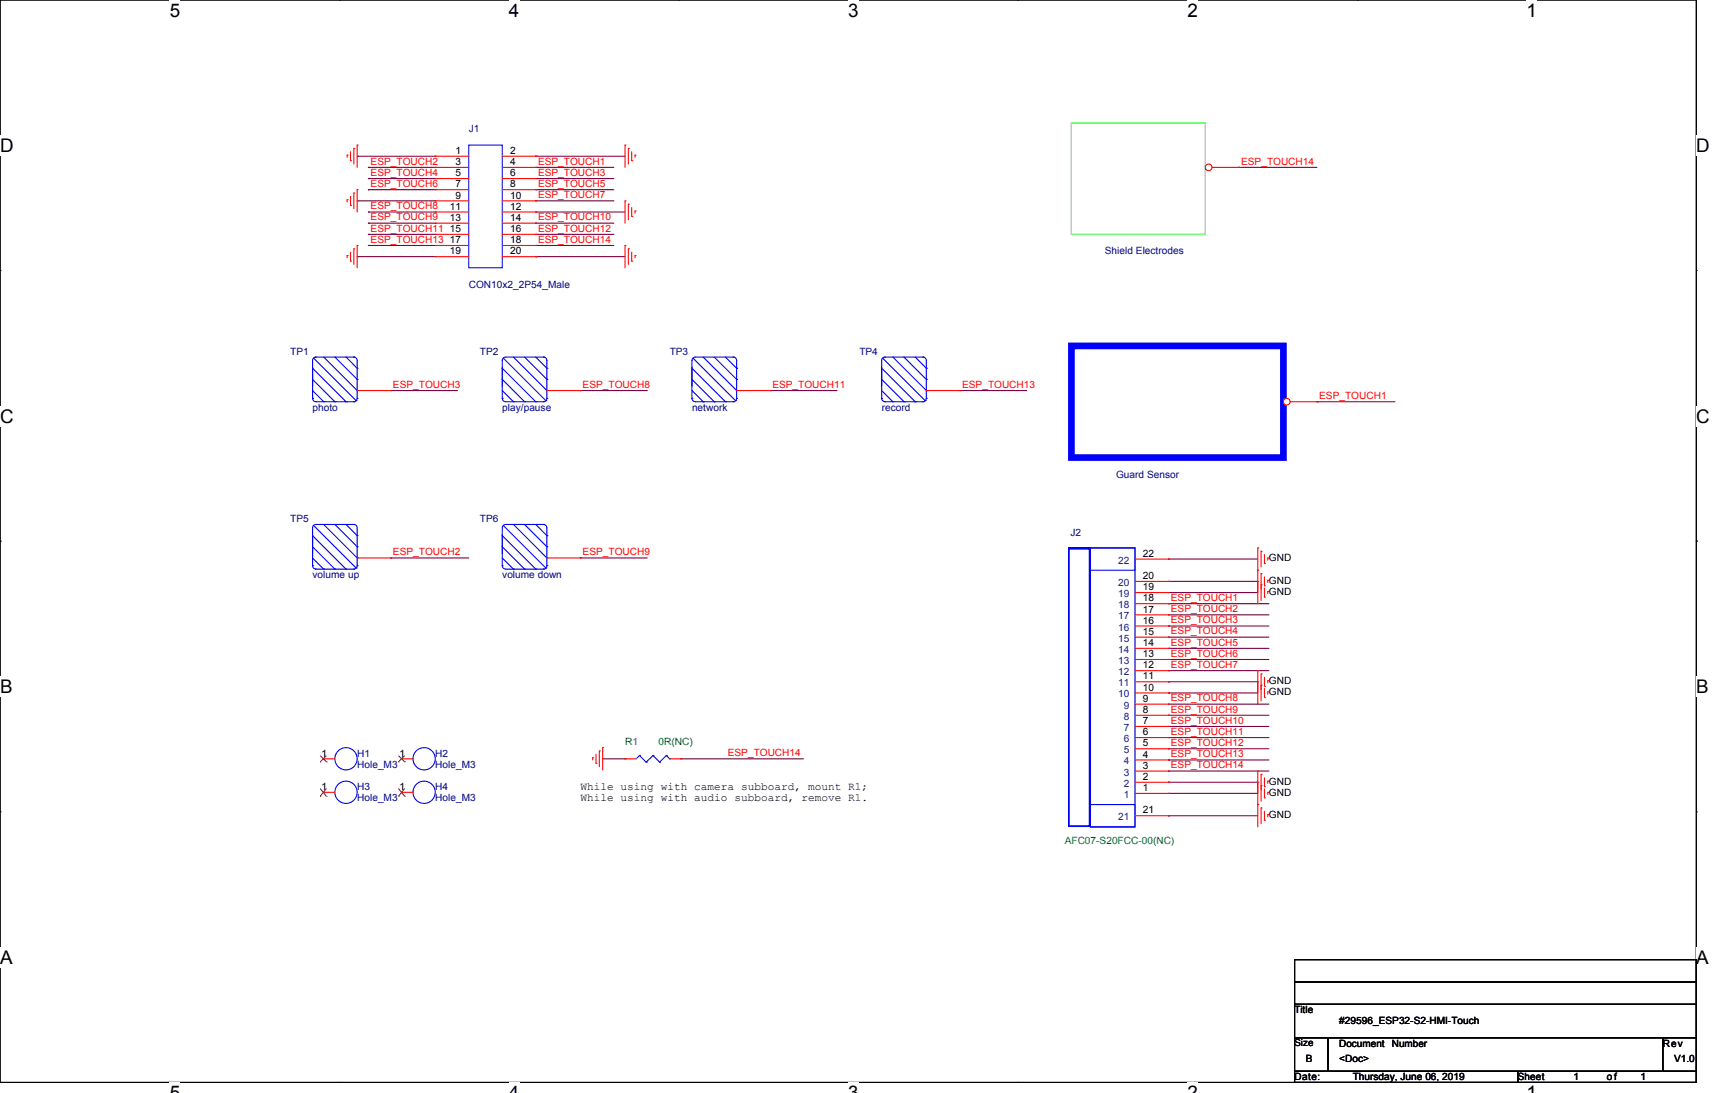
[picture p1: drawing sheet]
<svg xmlns="http://www.w3.org/2000/svg" width="386mm" height="246mm" viewBox="0 0 386 246" stroke-linecap="round" stroke-linejoin="round" font-family="sans-serif">
<path d="M0 0h382.2v243.9h-382.2z" fill="none" stroke="#000" stroke-width=".24"/>
<g fill="#fff">
<path d="M38.2 0h2.4v4.7h-2.4z"/>
<path d="M38.2 243.9h2.4v2.4h-2.4z"/>
</g>
<path d="M76.5 0h.1M76.5 243.9h.1" fill="none" stroke="#000" stroke-width=".24"/>
<g fill="#fff">
<path d="M114.7 0h2.3v4.7h-2.3z"/>
<path d="M114.7 243.9h2.3v2.4h-2.3z"/>
</g>
<path d="M152.9 0h.1M152.9 243.9h.1" fill="none" stroke="#000" stroke-width=".24"/>
<g fill="#fff">
<path d="M191.1 0h2.4v4.7h-2.4z"/>
<path d="M191.1 243.9h2.4v2.4h-2.4z"/>
</g>
<path d="M229.4 0h.1M229.4 243.9h.1" fill="none" stroke="#000" stroke-width=".24"/>
<g fill="#fff">
<path d="M267.6 0h2.3v4.7h-2.3z"/>
<path d="M267.6 243.9h2.3v2.4h-2.3z"/>
</g>
<path d="M305.8 0h.1M305.8 243.9h.1" fill="none" stroke="#000" stroke-width=".24"/>
<g fill="#fff">
<path d="M344 0h2.4v4.7h-2.4z"/>
<path d="M344 243.9h2.4v2.4h-2.4z"/>
<path d="M0 30.5h3.1v4.7h-3.1z"/>
<path d="M382.2 30.5h3.1v4.7h-3.1z"/>
<path d="M0 91.5h3.1v4.7h-3.1z"/>
<path d="M382.2 91.5h3.1v4.7h-3.1z"/>
</g>
<path d="M0 61h.1M382.2 61h.1" fill="none" stroke="#000" stroke-width=".24"/>
<g fill="#fff">
<path d="M0 152.4h2.8v4.8h-2.8z"/>
<path d="M382.2 152.4h2.9v4.8h-2.9z"/>
</g>
<path d="M0 122h.1M382.2 122h.1" fill="none" stroke="#000" stroke-width=".24"/>
<g fill="#fff">
<path d="M0 213.4h2.8v4.7h-2.8z"/>
<path d="M382.2 213.4h2.9v4.7h-2.9z"/>
</g>
<path d="M0 182.9h.1M382.2 182.9h.1M291.7 216.3h90.5v5h-90.5zM291.7 221.3h90.5v5h-90.5zM291.7 226.3h90.5v7.6h-90.5zM291.7 233.9h7.6v7.5h-7.6zM299.3 233.9h75.4v7.5h-75.4zM374.7 233.9h7.5v7.5h-7.5zM291.7 241.4h50.3v2.5h-50.3zM342 241.4h40.2v2.5h-40.2z" fill="none" stroke="#000" stroke-width=".24"/>
<path d="M241.4 78h47.8v25.1h-47.8z" fill="none" stroke="#00f" stroke-width="1.5"/>
<path d="M241.4 27.7h30.2v25.1h-30.2z" fill="none" stroke="#0f0" stroke-width=".24"/>
<g fill="none" stroke="#800040" stroke-width=".24">
<path d="M80.5 35.2h.1M80.5 35.2h17.6M83 37.7h.1M83 37.7h15.1M120.7 35.2h.1M120.7 37.7h.1M120.7 35.2h20.1M120.7 37.7h17.6M279.1 37.7h.1M279.1 37.7h17.6M80.5 45.3h.1M80.5 57.8h.1"/>
<path d="M80.5 45.3h17.6M80.5 57.8h17.6M83 40.2h.1M83 42.7h.1M83 47.8h.1M83 50.3h.1M83 52.8h.1M83 55.3h.1M83 40.2h15.1M83 42.7h15.1M83 47.8h15.1M83 50.3h15.1"/>
<path d="M83 52.8h15.1M83 55.3h15.1M120.7 57.8h.1M120.7 52.8h.1M120.7 50.3h.1M120.7 47.8h.1M120.7 45.3h.1M120.7 42.7h.1M120.7 40.2h.1M120.7 55.3h.1M120.7 40.2h17.6M120.7 42.7h17.6"/>
<path d="M120.7 45.3h17.6M120.7 47.8h20.1M120.7 50.3h17.6M120.7 52.8h17.6M120.7 55.3h17.6M120.7 57.8h20.1M88 88h.1M88 88h15.1M130.8 88h.1M130.8 88h15.1M173.5 88h.1M173.5 88h15.1"/>
<path d="M216.3 88h.1M216.3 88h15.1M296.7 90.5h.1M296.7 90.5h17.6M88 125.7h.1M88 125.7h17.6M130.8 125.7h.1M130.8 125.7h15.1M263.3 126h.1M263.3 131h.1M263.3 133.5h.1M263.3 136h.1"/>
<path d="M263.3 138.6h.1M263.3 126h20.1M263.3 131h20.1M263.3 133.5h20.1M263.3 136h22.6M263.3 138.6h22.6M263.3 141.1h.1M263.3 143.6h.1M263.3 146.1h.1M263.3 148.6h.1M263.3 151.1h.1M263.3 153.6h.1"/>
<path d="M263.3 156.2h.1M263.3 158.7h.1M263.3 141.1h22.6M263.3 143.6h22.6M263.3 146.1h22.6M263.3 148.6h22.6M263.3 151.1h22.6M263.3 153.6h20.1M263.3 156.2h20.1M263.3 158.7h22.6M135.8 171h5M140.8 171h.1"/>
<path d="M153.4 171h.1M153.4 171h27.7M263.3 161.2h.1M263.3 163.7h.1M263.3 166.2h.1M263.3 168.7h.1M263.3 171.2h.1M263.3 173.8h.1M263.3 176.3h.1M263.3 178.8h.1M263.3 161.2h22.6M263.3 163.7h22.6"/>
<path d="M263.3 166.2h22.6M263.3 168.7h22.6M263.3 171.2h22.6M263.3 173.8h22.6M263.3 176.3h20.1M263.3 178.8h20.1M263.3 183.8h.1M263.3 183.8h20.1"/>
</g>
<g fill="none" stroke="#f00" stroke-width=".24">
<path d="M78.2 35h.1M78.2 35v.5M79 36.2h.1M79 34.2v2M79.7 33.4h.1M79.7 33.4v3.6M80.5 32.7h.1M80.5 32.7v5M140.8 32.7h.1M140.8 32.7v5M141.6 33.4h.1M141.6 33.4v3.6"/>
<path d="M142.3 36.2h.1M142.3 34.2v2M143.1 35h.1M143.1 35v.5M78.2 45h.1M78.2 57.6h.1M78.2 45v.5M78.2 57.6v.5M79 46.3h.1M79 58.8h.1M79 44.3v2M79 56.8v2"/>
<path d="M79.7 43.5h.1M79.7 56.1h.1M79.7 43.5v3.5M79.7 56.1v3.5M80.5 42.7h.1M80.5 55.3h.1M80.5 42.7v5.1M80.5 55.3v5M140.8 45.3h.1M140.8 55.3h.1M140.8 45.3v5M140.8 55.3v5"/>
<path d="M141.6 46h.1M141.6 56.1h.1M141.6 46v3.5M141.6 56.1v3.5M142.3 48.8h.1M142.3 58.8h.1M142.3 46.8v2M142.3 56.8v2M143.1 47.5h.1M143.1 57.6h.1M143.1 47.5v.5M143.1 57.6v.5"/>
<path d="M283.4 123.5h.1M283.4 128.5h.1M283.4 131h.1M283.4 123.5v12.5M284.2 124.2h.1M284.2 129.3h.1M284.2 131.8h.1M284.2 124.2v3.5M284.2 129.3v6M284.9 127h.1M284.9 132h.1M284.9 134.5h.1"/>
<path d="M284.9 125v2M284.9 130v2M284.9 132.5v2M285.7 125.7h.1M285.7 130.8h.1M285.7 133.3h.1M285.7 125.7v.5M285.7 130.8v.5M285.7 133.3v.5M283.4 151.1h.1M283.4 153.6h.1M283.4 151.1v7.6"/>
<path d="M284.2 151.9h.1M284.2 154.4h.1M284.2 151.9v6M284.9 154.6h.1M284.9 157.2h.1M284.9 152.6v2M284.9 155.2v2M285.7 153.4h.1M285.7 155.9h.1M285.7 153.4v.5M285.7 155.9v.5M133.6 170.7h.1"/>
<path d="M133.6 170.7v.5M134.3 172h.1M134.3 170v2M135.1 169.2h.1M135.1 169.2v3.6M135.8 168.5h.1M135.8 168.5v5M283.4 173.8h.1M283.4 176.3h.1M283.4 173.8v12.5M284.2 174.5h.1M284.2 177h.1"/>
<path d="M284.2 174.5v6.1M284.9 177.3h.1M284.9 179.8h.1M284.9 175.3v2M284.9 177.8v2M285.7 176h.1M285.7 178.5h.1M285.7 176v.5M285.7 178.5v.5M283.4 181.3h.1M284.2 182.1h.1M284.2 182.1v3.5"/>
<path d="M284.9 184.8h.1M284.9 182.8v2M285.7 183.6h.1M285.7 183.6v.5"/>
</g>
<circle cx="290" cy="90.5" r=".75" fill="#fff" stroke="#f00" stroke-width=".24"/>
<g fill="none" stroke="#f00" stroke-width=".24">
<path d="M98.1 35.2h.1M98.1 37.7h.1M98.1 35.2h7.5M98.1 37.7h7.5M113.2 35.2h7.5M113.2 37.7h7.5M120.7 35.2h.1M120.7 37.7h.1M98.1 40.2h.1M98.1 42.7h.1M98.1 45.3h.1M98.1 47.8h.1"/>
<path d="M98.1 50.3h.1M98.1 52.8h.1M98.1 55.3h.1M98.1 57.8h.1M98.1 40.2h7.5M98.1 42.7h7.5M98.1 45.3h7.5M98.1 47.8h7.5M98.1 50.3h7.5M98.1 52.8h7.5M98.1 55.3h7.5M98.1 57.8h7.5"/>
<path d="M113.2 40.2h7.5M113.2 42.7h7.5M113.2 45.3h7.5M113.2 47.8h7.5M113.2 50.3h7.5M113.2 52.8h7.5M113.2 55.3h7.5M113.2 57.8h7.5M120.7 40.2h.1M120.7 42.7h.1M120.7 45.3h.1M120.7 47.8h.1"/>
<path d="M120.7 50.3h.1M120.7 52.8h.1M120.7 55.3h.1M120.7 57.8h.1M80.5 88h7.5M88 88h.1M290.7 90.5h6M296.7 90.5h.1M123.2 125.7h7.6M130.8 125.7h.1M255.8 138.6h7.5M255.8 136h7.5"/>
<path d="M255.8 131h7.5M255.8 133.5h7.5M255.8 126h7.5M263.3 138.6h.1M263.3 136h.1M263.3 131h.1M263.3 133.5h.1M263.3 126h.1M255.8 158.7h7.5M255.8 156.2h7.5M255.8 153.6h7.5M255.8 151.1h7.5"/>
<path d="M255.8 148.6h7.5M255.8 146.1h7.5M255.8 143.6h7.5M255.8 141.1h7.5M263.3 158.7h.1M263.3 156.2h.1M263.3 153.6h.1M263.3 151.1h.1M263.3 148.6h.1M263.3 146.1h.1M263.3 143.6h.1M263.3 141.1h.1"/>
<path d="M255.8 178.8h7.5M255.8 176.3h7.5M255.8 173.8h7.5M255.8 171.2h7.5M255.8 168.7h7.5M255.8 166.2h7.5M255.8 163.7h7.5M255.8 161.2h7.5M263.3 178.8h.1M263.3 176.3h.1M263.3 173.8h.1M263.3 171.2h.1"/>
<path d="M263.3 168.7h.1M263.3 166.2h.1M263.3 163.7h.1M263.3 161.2h.1M255.8 183.8h7.5M263.3 183.8h.1"/>
</g>
<g fill="none" stroke="#00f" stroke-width=".24">
<path d="M105.6 32.7h7.6v27.6h-7.6zM70.4 89.8a.75 .75 0 0 0 .8 .7h8.5M70.4 89.8h.1M70.4 88l2.5 2.5M70.4 85.5l5.1 5M70.4 83l7.6 7.5M70.7 80.7l9.5 9.6M72.9 90.5h.1M72.9 80.5l7.6 7.5M75.5 90.5h.1M75.5 80.5l5 5M78 90.5h.1"/>
<path d="M78 80.5l2.5 2.5M79.7 80.5a.75 .75 0 0 1 .8 .7v8.6M79.7 80.5h-8.5a.75 .75 0 0 0-.8 .7v8.6M79.7 80.5h.1M79.7 90.5h.1M80.2 90.3h.1M80.5 89.8a.75 .75 0 0 1-.8 .7M80.5 89.8h.1M80.5 88h.1M80.5 85.5h.1M80.5 83h.1M113.4 118.4l9.6 9.6"/>
<path d="M115.7 118.2l7.5 7.5M118.2 118.2l5 5M120.7 118.2l2.5 2.5M122.5 118.2a.75 .75 0 0 1 .7 .7M122.5 118.2h-8.6a.75 .75 0 0 0-.7 .7v8.6M122.5 118.2h.1M123.2 118.9v8.6M113.2 127.5a.75 .75 0 0 0 .7 .7M113.2 127.5h.1M113.2 125.7l2.5 2.5M113.2 123.2l5 5M113.2 120.7l7.5 7.5"/>
<path d="M113.9 128.2h8.6M115.7 128.2h.1M118.2 128.2h.1M120.7 128.2h.1M122.5 128.2h.1M123 128h.1M123.2 127.5a.75 .75 0 0 1-.7 .7M123.2 127.5h.1M123.2 125.7h.1M123.2 123.2h.1M123.2 120.7h.1M245.7 123.5h10.1v62.8h-10.1z"/>
<path d="M245.7 123.5h10.1v5h-10.1zM245.7 181.3h10.1v5h-10.1z"/>
</g>
<path d="M240.7 123.5h5v62.8h-5z" fill="none" stroke="#00f" stroke-width=".75"/>
<circle cx="272.4" cy="37.7" r=".75" fill="#fff" stroke="#f00" stroke-width=".24"/>
<g fill="none" stroke="#f00" stroke-width=".24">
<path d="M273.1 37.7h6M279.1 37.7h.1M123.2 88h7.6M130.8 88h.1M166 88h7.5M173.5 88h.1M208.7 88h7.6M216.3 88h.1M80.5 125.7h7.5M88 125.7h.1M72.9 171h.1M72.9 178.5h.1"/>
<path d="M72.9 171h2.6M72.9 178.5h2.6M90.6 171h.1M90.6 178.5h.1M90.6 171h2.5M90.6 178.5h2.5M140.8 171h.1M140.8 171h2.6M150.9 171h2.5M153.4 171h.1"/>
</g>
<g fill="none" stroke="#00f" stroke-width=".24">
<path d="M113.2 89.8a.75 .75 0 0 0 .7 .7h8.6M113.2 89.8h.1M113.2 88l2.5 2.5M113.2 85.5l5 5M113.2 83l7.5 7.5M113.4 80.7l9.6 9.6M115.7 90.5h.1M115.7 80.5l7.5 7.5M118.2 90.5h.1M118.2 80.5l5 5M120.7 90.5h.1M120.7 80.5l2.5 2.5"/>
<path d="M122.5 80.5a.75 .75 0 0 1 .7 .7M122.5 80.5h-8.6a.75 .75 0 0 0-.7 .7v8.6M122.5 80.5h.1M122.5 90.5h.1M123 90.3h.1M123.2 89.8a.75 .75 0 0 1-.7 .7M123.2 89.8h.1M123.2 88h.1M123.2 85.5h.1M123.2 83h.1M123.2 81.2v8.6M155.9 89.8a.75 .75 0 0 0 .8 .7h8.5"/>
<path d="M155.9 89.8h.1M155.9 88l2.5 2.5M155.9 85.5l5.1 5M155.9 83l7.6 7.5M156.2 80.7l9.5 9.6M158.4 90.5h.1M158.4 80.5l7.6 7.5M161 90.5h.1M161 80.5l5 5M163.5 90.5h.1M163.5 80.5l2.5 2.5M165.2 80.5a.75 .75 0 0 1 .8 .7"/>
<path d="M165.2 80.5h-8.5a.75 .75 0 0 0-.8 .7v8.6M165.2 80.5h.1M165.2 90.5h.1M165.7 90.3h.1M166 89.8a.75 .75 0 0 1-.8 .7M166 89.8h.1M166 88h.1M166 85.5h.1M166 83h.1M166 81.2v8.6M198.7 89.8a.75 .75 0 0 0 .7 .7h8.6M198.7 89.8h.1"/>
<path d="M198.7 88l2.5 2.5M198.7 85.5l5 5M198.7 83l7.5 7.5M198.9 80.7l9.6 9.6M201.2 90.5h.1M201.2 80.5l7.5 7.5M203.7 90.5h.1M203.7 80.5l5 5M206.2 90.5h.1M206.2 80.5l2.5 2.5M208 80.5a.75 .75 0 0 1 .7 .7v8.6M208 80.5h-8.6a.75 .75 0 0 0-.7 .7v8.6"/>
<path d="M208 80.5h.1M208 90.5h.1M208.5 90.3h.1M208.7 89.8a.75 .75 0 0 1-.7 .7M208.7 89.8h.1M208.7 88h.1M208.7 85.5h.1M208.7 83h.1M70.7 118.4l9.5 9.6M72.9 118.2l7.6 7.5M75.5 118.2l5 5M78 118.2l2.5 2.5"/>
<path d="M79.7 118.2a.75 .75 0 0 1 .8 .7v8.6M79.7 118.2h-8.5a.75 .75 0 0 0-.8 .7v8.6M79.7 118.2h.1M70.4 127.5a.75 .75 0 0 0 .8 .7M70.4 127.5h.1M70.4 125.7l2.5 2.5M70.4 123.2l5.1 5M70.4 120.7l7.6 7.5M71.2 128.2h8.5M72.9 128.2h.1M75.5 128.2h.1M78 128.2h.1"/>
<path d="M79.7 128.2h.1M80.2 128h.1M80.5 127.5a.75 .75 0 0 1-.8 .7M80.5 127.5h.1M80.5 125.7h.1M80.5 123.2h.1M80.5 120.7h.1M144.1 170.2h.1M144.1 170.2l-.7 .8M144.1 170.2l1.5 1.5M145.6 171.7h.1M147.1 170.2h.1"/>
<path d="M147.1 170.2l-1.5 1.5M147.1 170.2l1.5 1.5M148.6 171.7h.1M150.1 170.2h.1M150.1 170.2l-1.5 1.5M150.1 170.2l.8 .8M150.9 171h.1"/>
<circle cx="78" cy="171" r="2.51"/>
<circle cx="78" cy="178.5" r="2.51"/>
<circle cx="95.6" cy="171" r="2.51"/>
<circle cx="95.6" cy="178.5" r="2.51"/>
</g>
<g fill="none" stroke="#804000" stroke-width=".23">
<path d="M72.1 171.7h.1M72.1 179.4h.1M72.1 170.3l1.5 1.4M72.1 177.7l1.5 1.7M73.6 171.7h.1M73.6 179.4h.1M73.6 170.3l-1.5 1.4M73.6 177.7l-1.5 1.7M89.8 171.7h.1M89.8 179.4h.1M89.8 170.3l1.4 1.4M89.8 177.7l1.4 1.7"/>
<path d="M91.2 171.7h.1M91.2 179.4h.1M91.2 170.3l-1.4 1.4M91.2 177.7l-1.4 1.7"/>
</g>
<g font-size="4.2">
<text x="38.2" y="3.8">5</text>
<text x="114.7" y="3.8">4</text>
<text x="191.1" y="3.8">3</text>
<text x="267.6" y="3.8">2</text>
<text x="344" y="3.8">1</text>
<text x="0" y="34.3">D</text>
<text x="382.2" y="34.3">D</text>
<text x="0" y="95.3">C</text>
<text x="382.2" y="95.3">C</text>
<text x="0" y="156.3">B</text>
<text x="382.2" y="156.3">B</text>
<text x="0" y="217.2">A</text>
<text x="382.2" y="217.2">A</text>
</g>
<g font-size="2.5">
<text x="130.8" y="178">While using with camera subboard, mount R1;</text>
<text x="130.8" y="180.5">While using with audio subboard, remove R1.</text>
</g>
<g font-size="2.3" fill="#000080">
<text x="105.6" y="29.7">J1</text>
<text x="249" y="57.3">Shield Electrodes</text>
<text x="105.6" y="64.9">CON10x2_2P54_Male</text>
<text x="65.4" y="80">TP1</text>
<text x="108.2" y="80">TP2</text>
<text x="150.9" y="80">TP3</text>
<text x="193.7" y="80">TP4</text>
<text x="70.4" y="92.6">photo</text>
<text x="113.2" y="92.6">play/pause</text>
<text x="155.9" y="92.6">network</text>
<text x="198.7" y="92.6">record</text>
<text x="251.5" y="107.6">Guard Sensor</text>
<text x="65.4" y="117.7">TP5</text>
<text x="108.2" y="117.7">TP6</text>
<text x="241.2" y="120.7">J2</text>
<text x="70.4" y="130.3">volume up</text>
<text x="113.2" y="130.3">volume down</text>
<text x="80.5" y="170.5">H1</text>
<text x="80.5" y="173">Hole_M3</text>
<text x="98.1" y="170.5">H2</text>
<text x="98.1" y="173">Hole_M3</text>
<text x="80.5" y="178">H3</text>
<text x="98.1" y="178">H4</text>
<text x="80.5" y="180.6">Hole_M3</text>
<text x="98.1" y="180.6">Hole_M3</text>
</g>
<g font-size="2.3">
<text x="102.6" y="34.7">1</text>
<text x="114.9" y="34.7">2</text>
<text x="102.6" y="37.2">3</text>
<text x="102.6" y="39.7">5</text>
<text x="114.9" y="37.2">4</text>
<text x="114.9" y="39.7">6</text>
<text x="101.3" y="47.3">11</text>
<text x="102.6" y="42.2">7</text>
<text x="102.6" y="44.7">9</text>
<text x="114.9" y="42.2">8</text>
<text x="114.9" y="44.7">10</text>
<text x="114.9" y="47.3">12</text>
<text x="101.3" y="49.8">13</text>
<text x="101.3" y="52.3">15</text>
<text x="114.9" y="49.8">14</text>
<text x="114.9" y="52.3">16</text>
<text x="101.3" y="54.8">17</text>
<text x="101.3" y="57.3">19</text>
<text x="114.9" y="54.8">18</text>
<text x="114.9" y="57.3">20</text>
<text x="257.5" y="125.5">22</text>
<text x="257.5" y="130.5">20</text>
<text x="285.9" y="126.5">GND</text>
<text x="285.9" y="131.5">GND</text>
<text x="257.5" y="135.5">18</text>
<text x="257.5" y="133">19</text>
<text x="285.9" y="134">GND</text>
<text x="257.5" y="143.1">15</text>
<text x="257.5" y="140.5">16</text>
<text x="257.5" y="138">17</text>
<text x="257.5" y="148.1">13</text>
<text x="257.5" y="145.6">14</text>
<text x="257.5" y="155.6">10</text>
<text x="257.5" y="153.1">11</text>
<text x="257.5" y="150.6">12</text>
<text x="285.9" y="154.2">GND</text>
<text x="257.5" y="160.7">8</text>
<text x="257.5" y="158.2">9</text>
<text x="285.9" y="156.7">GND</text>
<text x="257.5" y="165.7">6</text>
<text x="257.5" y="163.2">7</text>
<text x="72.4" y="170.5">1</text>
<text x="90" y="170.5">1</text>
<text x="257.5" y="173.2">3</text>
<text x="257.5" y="170.7">4</text>
<text x="257.5" y="168.2">5</text>
<text x="72.4" y="178">1</text>
<text x="90" y="178">1</text>
<text x="257.5" y="178.3">1</text>
<text x="257.5" y="175.8">2</text>
<text x="285.9" y="176.8">GND</text>
<text x="285.9" y="179.3">GND</text>
<text x="257.5" y="183.3">21</text>
<text x="285.9" y="184.3">GND</text>
<text x="291.7" y="228.3">Title</text>
<text x="301.8" y="230.9">#29596_ESP32-S2-HMI-Touch</text>
<text x="294.2" y="239.4">B</text>
<text x="301.8" y="235.9">Document</text>
<text x="301.8" y="239.4">&lt;Doc&gt;</text>
<text x="313.6" y="235.9">Number</text>
<text x="374.7" y="235.9">Rev</text>
<text x="377.2" y="239.4">V1.0</text>
<text x="291.7" y="243.4">Date:</text>
<text x="304.8" y="243.4">Thursday, June 06, 2019</text>
<text x="342" y="243.4">Sheet</text>
<text x="354.6" y="243.4">1</text>
<text x="362.1" y="243.4">of</text>
<text x="369.7" y="243.4">1</text>
</g>
<g font-size="2.3" fill="#f00">
<text x="83.5" y="37.1">ESP_TOUCH2</text>
<text x="83.5" y="39.6">ESP_TOUCH4</text>
<text x="121.2" y="37.1">ESP_TOUCH1</text>
<text x="121.2" y="39.6">ESP_TOUCH3</text>
<text x="279.7" y="37.1">ESP_TOUCH14</text>
<text x="83.5" y="42.1">ESP_TOUCH6</text>
<text x="83.5" y="47.2">ESP_TOUCH8</text>
<text x="121.2" y="44.7">ESP_TOUCH7</text>
<text x="121.2" y="42.1">ESP_TOUCH5</text>
<text x="83.5" y="49.7">ESP_TOUCH9</text>
<text x="83.5" y="52.2">ESP_TOUCH11</text>
<text x="121.2" y="52.2">ESP_TOUCH12</text>
<text x="121.2" y="49.7">ESP_TOUCH10</text>
<text x="83.5" y="54.7">ESP_TOUCH13</text>
<text x="121.2" y="54.7">ESP_TOUCH14</text>
<text x="88.5" y="87.4">ESP_TOUCH3</text>
<text x="131.3" y="87.4">ESP_TOUCH8</text>
<text x="174" y="87.4">ESP_TOUCH11</text>
<text x="216.8" y="87.4">ESP_TOUCH13</text>
<text x="297.3" y="89.9">ESP_TOUCH1</text>
<text x="88.5" y="125.1">ESP_TOUCH2</text>
<text x="131.3" y="125.1">ESP_TOUCH9</text>
<text x="263.8" y="135.4">ESP_TOUCH1</text>
<text x="263.8" y="137.9">ESP_TOUCH2</text>
<text x="263.8" y="140.5">ESP_TOUCH3</text>
<text x="263.8" y="143">ESP_TOUCH4</text>
<text x="263.8" y="145.5">ESP_TOUCH5</text>
<text x="263.8" y="148">ESP_TOUCH6</text>
<text x="263.8" y="150.5">ESP_TOUCH7</text>
<text x="263.8" y="158.1">ESP_TOUCH8</text>
<text x="263.8" y="160.6">ESP_TOUCH9</text>
<text x="263.8" y="163.1">ESP_TOUCH10</text>
<text x="263.8" y="165.6">ESP_TOUCH11</text>
<text x="164" y="170.4">ESP_TOUCH14</text>
<text x="263.8" y="168.1">ESP_TOUCH12</text>
<text x="263.8" y="170.6">ESP_TOUCH13</text>
<text x="263.8" y="173.1">ESP_TOUCH14</text>
</g>
<g font-size="2.3" fill="#004080">
<text x="252" y="127">22</text>
<text x="252" y="137.1">18</text>
<text x="252" y="132">20</text>
<text x="252" y="134.5">19</text>
<text x="252" y="142.1">16</text>
<text x="252" y="139.6">17</text>
<text x="252" y="149.6">13</text>
<text x="252" y="147.1">14</text>
<text x="252" y="144.6">15</text>
<text x="252" y="154.7">11</text>
<text x="252" y="152.1">12</text>
<text x="252" y="157.2">10</text>
<text x="253.2" y="159.7">9</text>
<text x="253.2" y="167.2">6</text>
<text x="253.2" y="164.7">7</text>
<text x="253.2" y="162.2">8</text>
<text x="253.2" y="172.3">4</text>
<text x="253.2" y="169.7">5</text>
<text x="253.2" y="179.8">1</text>
<text x="253.2" y="177.3">2</text>
<text x="253.2" y="174.8">3</text>
<text x="252" y="184.8">21</text>
</g>
<g font-size="2.3" fill="#008000">
<text x="140.9" y="168">R1</text>
<text x="148.4" y="168">0R(NC)</text>
<text x="239.9" y="190.1">AFC07-S20FCC-00(NC)</text>
</g>
<text font-size="2.2" x="291.7" y="235.8">Size</text>
</svg>
